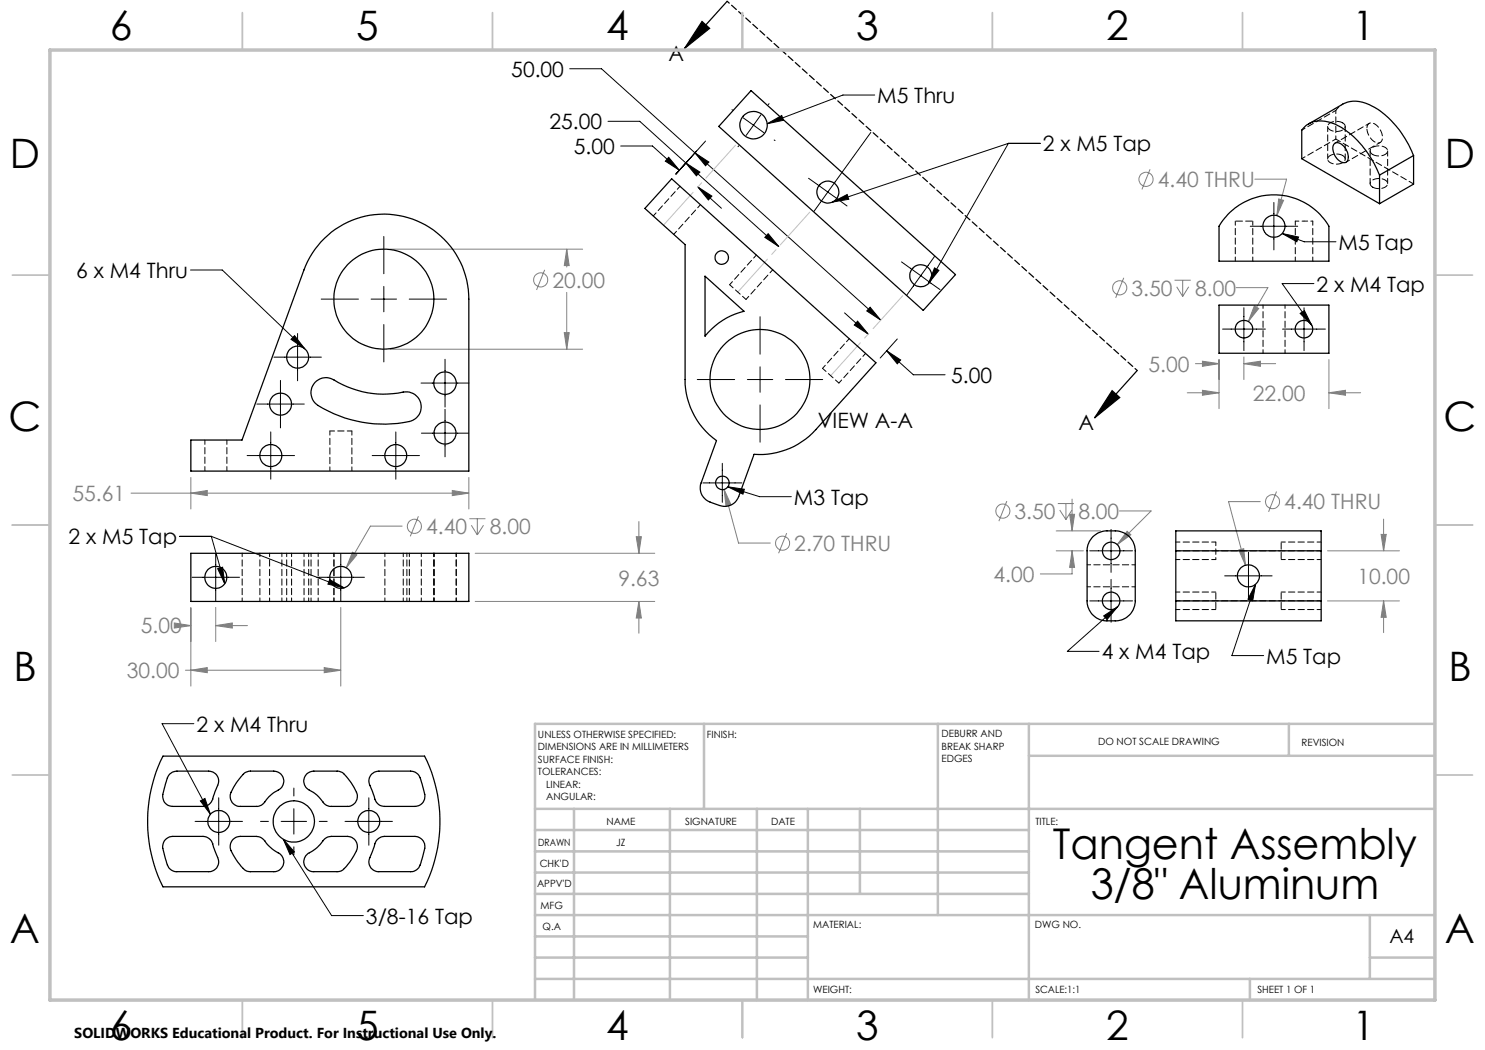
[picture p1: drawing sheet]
<svg xmlns="http://www.w3.org/2000/svg" width="297mm" height="210mm" viewBox="0 0 297 210" stroke-linecap="round" stroke-linejoin="round" font-family="sans-serif">
<g fill="none" stroke="#808080" stroke-width=".2">
<path d="M230 33.9l-1.6 4M251 35.8h6.3l-1.9 7.3M255.7 39.8l1 .3-1.3 3zM78 49.8h38.5M108.9 54l-1.6 4M113.3 49.8l.5 3.3h-.9zM113.3 49.8v3.6M113.3 58.5v11.3M224.8 55.6l-1.7 4M234.9 56h3.3M235.3 57.4l1.2 1.9M236.5 56v3.3"/>
<path d="M237.7 57.4l-1.2 1.9M247.2 57.5h6.4l-3.9 6.8M78 69.8h38.5M112.9 66.5h.9l-.5 3.3zM237.5 78.6h6.3M239.1 72.7h4.7M240.5 72.2l3.3 .5-3.3 .6zM240.5 78.1l3.3 .5-3.3 .4zM243.8 71.9v9.8M248.8 72.7l3.3-.5v1.1zM248.8 71.4v4.5M248.8 72.7h6.3"/>
<path d="M250.9 61.2l.8 .5-2 2.6zM265.8 78.6l3.3-.5v.9zM265.8 71.9v9.8M265.8 78.6h6.3M26.2 98.6h67.6M38.2 98.6l3.3-.5v1zM38.2 95.5v6.3M90.5 98.1l3.3 .5-3.3 .5zM93.8 95.5v6.3M144.8 97.9l1.4 3-1 .3zM144.8 97.9l2.9 10.7h6.4M214.4 99.8v6.4"/>
<path d="M255.3 98.3l-1.6 4.1M70.5 110.4l.9 .6-2.1 2.6zM80.4 105.2h-6.3l-4.8 8.4M83.7 103.2l-1.6 4.1M93.9 103.7h3.2M94.3 105l1.2 2M95 110.7h36M95.5 103.7v3.3M96.7 105l-1.2 2M127.2 107.3h1.1l-.5 3.4zM127.8 104.3v6.4M157.3 106.6l-1.6 4.1"/>
<path d="M201.4 100.2l-1.6 4M211.2 110.2h5.5M211.2 106.2h8.9M211.6 100.7h3.2M211.9 102l1.3 1.9M213.2 100.7v3.2M213.9 102.9h1l-.5 3.3zM214.4 102l-1.2 1.9M214.4 110.2l.5 3.3h-1zM214.4 110.2v4.6h-6.3M223.9 102.2h6.3l-6.8 6.7M225.4 106.2l.8 .8-2.8 1.9z"/>
<path d="M247.8 110l.9-.3 .4 3.4zM252.1 100.3h-6.4l3.4 12.8M265.5 110.2h14.4M276.2 106.9h1l-.5 3.3zM276.7 103.8v6.4M34.9 124.6l3.3 .5-3.3 .5zM37.1 134h31.1M37.5 125.1h.7M38.2 134l3.3-.5v1zM38.2 121.6v15.6M43.1 125.1l3.4-.5v1zM43.1 121.5v6.8"/>
<path d="M43.1 125.1h6.4M64.8 133.5l3.4 .5-3.4 .5zM68.2 121.5v15.7M95 120.3h36M127.8 120.3l.5 3.3h-1.1zM127.8 120.3v6.3M265.5 120.2h14.4M276.7 120.2l.5 3.3h-1zM276.7 120.2v6.3"/>
<circle cx="229.2" cy="35.9" r="1.41"/>
<circle cx="108.1" cy="56" r="1.4"/>
<circle cx="223.9" cy="57.6" r="1.41"/>
<circle cx="82.9" cy="105.3" r="1.4"/>
<circle cx="156.5" cy="108.6" r="1.42"/>
<circle cx="200.6" cy="102.2" r="1.42"/>
<circle cx="254.5" cy="100.3" r="1.4"/>
</g>
<g fill="none" stroke="#000" stroke-width=".2">
<path d="M113.9 13.7h6.4l55.8 50.3M174.9 19h-6.3l-15.2 5.8M121.6 24.3h6.4l9.2 8.3M124.1 29.2h6.4l5.4 4.8M133.7 31.5l2.2 2.5-2.8-1.8zM137.2 32.6l2.8 1.8-.7 .8zM137.2 32.6l18.6 16.7M139 30.6l2.8 1.8-.7 .8zM139.6 37.4l2.8 1.8-.7 .8zM139.6 37.4l4.7 4.3M141.1 28.2l-5.9 6.6M146.4 21.9l.2 .2"/>
<path d="M147.7 29.2l-.1 .1M148.6 23.6l2.1 1.4M150.7 25l-1.5 2.1M150.7 25l2.1 1.5M152.2 23l-1.5 2M153.4 24.8l3-1.7 .3 1zM153.8 20.7l-.1 .2M154.8 28l.2 .1M161.7 35.7l3.9 2.7M165.6 38.4l-2.8 3.9M165.6 38.4l3.8 2.8M174.2 26.5l-8.6 11.9"/>
<path d="M201.7 28.7h6.3M201.7 28.7l-35.2 11.7M201.7 28.7l-16 28M38.1 54h6.4l16.5 15.8M64.2 59.8h7.5M74.2 59.8h5.1M76.8 47.3v7.4M76.8 57.3v5.1M81.8 59.8h7.5M153.6 46.7l2.2 2.6-2.8-1.8zM166.5 40.4l2.9-1.5 .4 1zM180.3 52.4l3.8 2.7"/>
<path d="M184.1 55.1l-2.7 3.9M184.1 55.1l3.9 2.8M186.9 53.6l.9 .5-2.1 2.6zM186.9 51.3l-2.8 3.8M250 45.3h9.5M254.8 40.5v9.5M256.4 46.7l3.3 .7-.3 1zM256.4 46.7l4.4 1.7h6.4M262.8 56.7h-6.4l6 8.4M54.8 71.4h9.5M56.1 76.1v9.5M58.9 67.1l2.1 2.7-2.8-1.9z"/>
<path d="M59.5 66.7v9.5M76.8 64.9v7.5M84.2 76.6h9.6M89 71.9v9.5M139.5 75.9h7.4M149.5 75.9h5.1M152 63.4v7.4M152 73.4v5M157.1 75.9h7.4M168.9 62.6l4.7 4.2M171.5 64.2l2.1 2.6-2.7-1.8zM174 61.4l2.1 2.6-2.7-1.8z"/>
<path d="M177.3 70.2l2.8 1.8-.6 .8zM177.3 70.2l5.4 4.8h6.3M179.5 67.8l-3.5 3.8M244.5 65.8h8.6M248.8 61.6v8.5M256.5 65.8h8.6M260 62.7l.9-.6 1.5 3zM260.8 61.6v8.5M49.4 91.1h9.5M51.4 80.8h9.5M54.2 86.4v9.4M74.4 91.1h9.5"/>
<path d="M79.2 86.4v9.4M84.3 86.6h9.4M89 81.9v9.5M140.6 96.6h7.8M144.5 92.7v7.8M145.6 97.4l6.3 1.9h6.4M145.6 97.4l3.3 .5-.3 .9zM152 81v7.4M35.9 107.3h6.4M38.4 115.5h9.5M42.3 107.3l2.6 9.5M42.3 107.3l26.5 10.3"/>
<path d="M43.1 110.7v9.5M43.5 113.7l1-.3 .4 3.4zM63.4 115.5h9.5M65.9 115.9l2.9 1.7-3.2-.8zM68.2 110.7v9.5M217.9 110.2h8.6M222.2 105.9v8.6M222.2 115.9v8.6M244.9 115.2h9.5M249.7 110.4v9.5M251.1 116.9l-.6 3.2-.9-.3zM251.1 116.9l-4.7 14.2h6.3"/>
<path d="M217.9 120.2h8.6M220.7 123.2l2.8-1.9-2.1 2.6zM223.5 121.3l-10 9h6.3M38.8 144.7h-6.4l9.7 18.2M43.7 159.6v9.4M58.8 157.6v1.6M73.8 159.6v9.4M39 164.3h9.5M40.1 160.2l.9-.5 1.1 3.2zM52.1 164.3h1.6M56.2 164.3h5.1M56.7 167.8l2.2 2.6-.9 .5z"/>
<path d="M56.7 167.8l9.6 15.3h6.4M58.8 161.7v5.1M58.8 169.4v1.5M63.9 164.3h1.5M69 164.3h9.5"/>
</g>
<path d="M140.4 4.3l1.5 1.4-5 4zM145.4 .3l-8.5 9.4M222.4 78.1l1.5 1.4-5 4.1zM227.4 74.1l-8.5 9.5" fill="none" stroke="#000" stroke-width=".25"/>
<path d="M227.4 74.1l-82-73.9" fill="none" stroke="#000" stroke-width=".25" stroke-dasharray="1.3 .6" stroke-dashoffset=".7"/>
<path d="M147.1 29l-14.4 16M147.6 58.4l14.4-16M166.1 75.1l14.4-15.9" fill="none" stroke="#c0c0c0" stroke-width=".2" stroke-dasharray="15.2 1.3 1.3 1.3" stroke-dashoffset="6.4"/>
<g fill="none" stroke="#c0c0c0" stroke-width=".35">
<path d="M48.5 2.5v7.5M98.5 2.5v7.5M148.5 2.5v7.5M198.5 2.5v7.5M248.5 2.5v7.5M2.5 55h7.5M287 55h7.5M2.5 105h7.5M287 105h7.5M2.5 155h7.5M287 155h7.5M48.5 200v7.5"/>
<path d="M98.5 200v7.5M148.5 200v7.5M198.5 200v7.5M248.5 200v7.5"/>
</g>
<g fill="none" stroke="#c0c0c0" stroke-width=".5">
<path d="M140.8 144.8v17M187.6 144.8v38.2M205.8 144.8v55.2M205.8 151.2h81.2M257.8 144.8v6.4M287 144.8h-180v55.2M107 161.8h180M107 178.8h98.8M107 174.5h98.8M107 170.3h98.8M107 166h98.8M114.8 161.8v38.2"/>
<path d="M134 161.8v38.2M151.4 161.8v38.2M161.6 161.8v38.2M172 161.8v17M107 195.8h180M107 191.5h54.6M107 187.3h54.6M107 183h180M250 195.8v4.2M274 191.5h13M274 183v12.8"/>
</g>
<path d="M10 10h277v190h-277z" fill="none" stroke="#c0c0c0" stroke-width=".7"/>
<g fill="#000">
<path d="M145.6 97.4l3.3 .5-.3 .9z"/>
<path d="M133.7 31.5l2.2 2.5-2.8-1.8zM139.6 37.4l2.8 1.8-.7 .8zM137.2 32.6l2.8 1.8-.7 .8zM153.6 46.7l2.2 2.6-2.8-1.8zM139 30.6l2.8 1.8-.7 .8zM174 61.4l2.1 2.6-2.7-1.8zM177.3 70.2l2.8 1.8-.6 .8zM171.5 64.2l2.1 2.6-2.7-1.8z"/>
<path d="M58.9 67.1l2.1 2.7-2.8-1.9zM43.5 113.7l1-.3 .4 3.4zM65.9 115.9l2.9 1.7-3.2-.8zM166.5 40.4l2.9-1.5 .4 1zM186.9 53.6l.9 .5-2.1 2.6zM153.4 24.8l3-1.7 .3 1zM251.1 116.9l-.6 3.2-.9-.3zM220.7 123.2l2.8-1.9-2.1 2.6zM256.4 46.7l3.3 .7-.3 1zM260 62.7l.9-.6 1.5 3zM40.1 160.2l.9-.5 1.1 3.2zM56.7 167.8l2.2 2.6-.9 .5z"/>
<path d="M222.4 78.1l1.5 1.4-5 4.1zM140.4 4.3l1.5 1.4-5 4z"/>
</g>
<path d="M38.2 98.6l3.3-.5v1zM90.5 98.1l3.3 .5-3.3 .5zM113.3 49.8l.5 3.3h-.9zM112.9 66.5h.9l-.5 3.3zM43.1 125.1l3.4-.5v1zM34.9 124.6l3.3 .5-3.3 .5zM38.2 134l3.3-.5v1zM64.8 133.5l3.4 .5-3.4 .5zM70.5 110.4l-1.2 3.2 2.1-2.6zM127.2 107.3h1.1l-.5 3.4zM127.8 120.3l.5 3.3h-1.1zM144.8 97.9l.4 3.3 1-.3zM247.8 110l1.3 3.1-.4-3.4zM276.7 120.2l.5 3.3h-1zM276.2 106.9h1l-.5 3.3zM225.4 106.2l-2 2.7 2.8-1.9zM214.4 110.2l.5 3.3h-1zM213.9 102.9h1l-.5 3.3zM255.7 39.8l-.3 3.3 1.3-3zM250.9 61.2l-1.2 3.1 2-2.6zM248.8 72.7l3.3-.5v1.1zM240.5 72.2l3.3 .5-3.3 .6zM240.5 78.1l3.3 .5-3.3 .4zM265.8 78.6l3.3-.5v.9z" fill="#808080"/>
<g fill="none" stroke="#000" stroke-width=".25">
<path d="M150.2 18.1l40.9 36.8-6.5 7.2-40.8-36.8zM134.3 35.8l40.9 36.8-12 13.3a15 15 0 0 1-12.4 5l-3.1 8.4a2.97 2.97 0 0 1-3.8 1.8 5.8 5.8 0 0 1-3-1.4 2.96 2.96 0 0 1-.7-3.1l3.1-8.5a14.9 14.9 0 0 1-6.3-12.2v-27l-8-7.2zM261.7 24.8l6.8-4a6.2 6.2 0 0 1 6.4 .7 19.6 19.6 0 0 1 7.8 9.6M266.9 28.7a1.73 1.73 0 0 1 2.3 1.1 2.01 2.01 0 0 1 0 2.7 2.45 2.45 0 0 1-2.5-2.2l-.1-.8zM275.9 35a18.8 18.8 0 0 0-9.2-10.3 5.2 5.2 0 0 0-6.3 1.3v5.7l15.5 9M275.9 35v5.7M282.7 31.1l-6.8 3.9M282.7 31.1v5.7l-6.8 3.9M64.2 48.4a17 17 0 0 1 18.7-4.4 17 17 0 0 1 10.9 15.8v34.4h-55.6v-6.2h10.2l12.4-34 1.2-2.6 1-1.6zM141 55.2l7.8 7.1a14.3 14.3 0 0 0-7.8 4.9zM245.6 42.9a12.8 12.8 0 0 1 20.2 2.4v6.9h-22v-6.9zM63 76.5a3 3 0 0 1 3.8-.5 19 19 0 0 0 14.2 2.4 3 3 0 0 1 3.2 2.6 3 3 0 0 1-2.4 3.3 24.5 24.5 0 0 1-18.8-3.7 3 3 0 0 1 0-4.1z"/>
<path d="M243.8 61h22v9.7h-22zM38.2 110.7h55.6v9.6h-55.6zM218.6 107.3a4.2 4.2 0 0 1 2.8-1.1h1.7a4 4 0 0 1 3.9 4v10a4 4 0 0 1-3.9 4h-1.7a4 4 0 0 1-4-4v-10a4.2 4.2 0 0 1 1.2-2.9zM235.2 110.2v-4h29v4M235.2 110.2h29M235.2 110.2v10M264.2 110.2v10M235.2 120.2v4h29v-4M235.2 120.2h29M32.6 151.2h52.3a29.3 29.3 0 0 1 0 26.2h-52.3a29.3 29.3 0 0 1 0-26.2zM34 154.8l.5-.4 .9-.2h6.3a2.03 2.03 0 0 1 1.7 3.2l-.4 1a4.3 4.3 0 0 1-1.2 2.5l-1.2 .4h-6.1a2.12 2.12 0 0 1-1.7-3.3l.1-.4a7.2 7.2 0 0 1 1.1-2.8zM48.6 154.9a1.97 1.97 0 0 1 1.5-.7h4.7a2.05 2.05 0 0 1 1.9 1.8 2.05 2.05 0 0 1-1.5 2.2 11.2 11.2 0 0 0-2.8 2.7l-.9 .4h-3.5a2.05 2.05 0 0 1-1.8-1.2 2.05 2.05 0 0 1 .3-2.1l.8-1.4z"/>
<path d="M61.4 154.8l.5-.4 .9-.2h4.6a2.46 2.46 0 0 1 2.2 1.5 8.1 8.1 0 0 1 1.9 3.6 1.99 1.99 0 0 1-2 2h-3.2a2.08 2.08 0 0 1-2-1.3 8.2 8.2 0 0 0-2.9-2.3 1.99 1.99 0 0 1 0-2.9zM74.4 154.8l.5-.4 .9-.2h6.3a2.22 2.22 0 0 1 2.2 2.2l.1 .4a7.8 7.8 0 0 1 .5 3 2.01 2.01 0 0 1-1.9 1.5h-6.1a2.24 2.24 0 0 1-2.1-2.2l-.3-.7a4.5 4.5 0 0 1-.6-2.8zM33.1 167.9l.8-.5 .6-.1h6.1a2.23 2.23 0 0 1 2.1 2.2l.3 .6a4.7 4.7 0 0 1 .6 2.9 1.97 1.97 0 0 1-1.9 1.3h-6.3a2.22 2.22 0 0 1-2.2-2.1l-.1-.4a6.9 6.9 0 0 1-.5-3.1zM46.6 167.8l.5-.3 .6-.2h3.6a2.67 2.67 0 0 1 2.2 1.6l1.4 1.2a2.73 2.73 0 0 1 1.9 2.1 2.03 2.03 0 0 1-2 2.1h-4.7a2.46 2.46 0 0 1-2.2-1.4 8.1 8.1 0 0 1-1.9-3.7l.1-.6zM61.6 170.7a9.9 9.9 0 0 0 3.5-3l.4-.3 .8-.1h3.2a2.07 2.07 0 0 1 1.8 1.2 2.07 2.07 0 0 1-.3 2.1 7.5 7.5 0 0 1-3 3.7h-5.2a2 2 0 0 1-2-1.4 2 2 0 0 1 .8-2.2zM75.5 167.9l.8-.5 .6-.1h6.1a2.15 2.15 0 0 1 1.7 3.2l-.1 .4a6.7 6.7 0 0 1-1.1 2.9l-1.1 .5h-6.6a2.03 2.03 0 0 1-1.7-3.1l.9-2.4z"/>
<circle cx="150.7" cy="25" r="2.74"/>
<circle cx="165.6" cy="38.4" r="2.2"/>
<circle cx="76.8" cy="59.8" r="10"/>
<circle cx="144.3" cy="51.5" r="1.36"/>
<circle cx="184.2" cy="55.1" r="2.19"/>
<circle cx="254.8" cy="45.2" r="2.2"/>
<circle cx="59.5" cy="71.4" r="2.2"/>
<circle cx="89" cy="76.6" r="2.26"/>
<circle cx="152" cy="75.9" r="10"/>
<circle cx="248.8" cy="65.8" r="1.76"/>
<circle cx="260.8" cy="65.8" r="1.74"/>
<circle cx="54.2" cy="91.1" r="2.2"/>
<circle cx="56.1" cy="80.8" r="2.2"/>
<circle cx="79.2" cy="91.1" r="2.2"/>
<circle cx="89" cy="86.6" r="2.2"/>
<circle cx="144.5" cy="96.6" r="1.36"/>
<circle cx="43.2" cy="115.5" r="2.2"/>
<circle cx="68.1" cy="115.5" r="2.2"/>
<circle cx="222.2" cy="110.2" r="1.74"/>
<circle cx="249.7" cy="115.2" r="2.2"/>
<circle cx="222.2" cy="120.2" r="1.75"/>
<circle cx="43.8" cy="164.3" r="2.2"/>
<circle cx="58.8" cy="164.3" r="4.1"/>
<circle cx="73.8" cy="164.3" r="2.2"/>
</g>
<path d="M145.9 56.9l3.3 3M164.5 73.7l3.3 2.9M70.4 86.2h-4.4" fill="none" stroke="#000" stroke-width=".2" stroke-dasharray="1.3 .6" stroke-dashoffset=".3"/>
<g fill="none" stroke="#000" stroke-width=".2" stroke-dasharray="1.3 .6" stroke-dashoffset=".4">
<path d="M136 37.2l-5.3 6M134.7 46.9l5.4-6M149.2 59.9l5.4-6M151.3 51l-5.4 5.9M247.1 44.2v8M250.6 52.2v-8M259.1 44.2v8M262.6 52.2v-8M167.8 76.6l5.3-5.9M169.9 67.7l-5.4 6M41 88v6.2M45.4 94.2v-6.2"/>
<path d="M66 86.2v8M70.4 94.2v-8M235.2 110.2h29M235.2 111.9h8M243.2 118.4h-8M243.2 108.4h-8M256.2 111.9h8M264.2 118.4h-8M264.2 108.4h-8M235.2 121.9h8M256.2 121.9h8M264.2 120.2h-29"/>
</g>
<g fill="none" stroke="#000" stroke-width=".2" stroke-dasharray="1.3 .6" stroke-dashoffset=".6">
<path d="M267.2 22.1v5.7M252.6 61v9.6M257 70.6v-9.6M52 110.6v9.7M53.9 110.6v9.7M57.3 110.6v9.7M60.8 110.6v9.7M62.2 110.6v9.7M66.8 110.6v9.7M77 110.6v9.7M86.8 110.6v9.7M217.4 117.4h9.7"/>
<path d="M227.1 113h-9.7M48.4 120.3v-9.7M56.4 120.3v-9.7M58.3 120.3v-9.7M61.7 120.3v-9.7M63.6 120.3v-9.7M66.8 120.3v-9.7M80.6 120.3v-9.7M81.4 120.3v-9.7M81.9 120.3v-9.7M84.3 120.3v-9.7M86.8 120.3v-9.7"/>
<path d="M91.2 120.3v-9.7M91.3 120.3v-9.7"/>
</g>
<path d="M250.6 44.2h-3.5M256.2 118.4v3.5M256.2 108.4v3.5M243.2 121.9v-3.5" fill="none" stroke="#000" stroke-width=".2" stroke-dasharray="1.3 .6" stroke-dashoffset="-.2"/>
<path d="M268.6 20.8l-1.4 1.3M260.8 44.2h-1.7M262.6 44.2h-1.8M243.2 110.2v-1.8M243.2 111.9v-1.7" fill="none" stroke="#000" stroke-width=".2" stroke-dasharray="1.3 .6" stroke-dashoffset=".9"/>
<path d="M260.4 26l6.8-3.9M260.4 31.7l6.8-3.9M269.2 32.4l6.8-3.9M273.8 24.7l-6.8 3.9" fill="none" stroke="#000" stroke-width=".2" stroke-dasharray="1.3 .6" stroke-dashoffset=".5"/>
<path d="M268.5 24.6a.81 .81 0 0 1 .5 .9 .81 .81 0 0 1-.8 .6 2.05 2.05 0 0 1-2.7-.8 1.76 1.76 0 0 1 2.4-1l.6 .3M268.5 31.1a.81 .81 0 0 1 .5 .9 .81 .81 0 0 1-.8 .7 2.05 2.05 0 0 1-2.7-.8 1.76 1.76 0 0 1 2.4-1l.6 .2M274.5 37.4a.81 .81 0 0 1-.5-.9 .81 .81 0 0 1 .8-.6 2.05 2.05 0 0 1 2.7 .8 1.76 1.76 0 0 1-2.3 1l-.7-.3M274.5 30.9a.81 .81 0 0 1-.5-.9 .81 .81 0 0 1 .8-.7 2.05 2.05 0 0 1 2.7 .8 1.76 1.76 0 0 1-2.3 1l-.7-.2" fill="none" stroke="#000" stroke-width=".2" stroke-dasharray="1.3 .6"/>
<path d="M273.4 25.7a2.96 2.96 0 0 0 2.4 2.9 1.34 1.34 0 0 0 .5-2 2.35 2.35 0 0 0-2.4-1.9l-.4 .3-.1 .7" fill="none" stroke="#000" stroke-width=".2" stroke-dasharray="1.3 .6" stroke-dashoffset="-.1"/>
<path d="M265.5 25.3v6.5M267.2 27.8l15.5 9M269 31.8v-6.5M274 30.2v6.5M277.5 36.7v-6.5" fill="none" stroke="#000" stroke-width=".2" stroke-dasharray="1.3 .6" stroke-dashoffset=".2"/>
<g font-size="8.5">
<text x="210.6" y="171.8">Tangent Assembly</text>
<text x="218.1" y="179.9">3/8&quot; Aluminum</text>
</g>
<g font-size="8.1">
<text x="22" y="8">6</text>
<text x="71.2" y="8">5</text>
<text x="121.2" y="8">4</text>
<text x="171.3" y="8">3</text>
<text x="221.3" y="8">2</text>
<text x="270.5" y="8">1</text>
<text x="2" y="33.6">D</text>
<text x="289" y="33.6">D</text>
<text x="1.7" y="86.1">C</text>
<text x="288.7" y="86.1">C</text>
<text x="2.7" y="136.1">B</text>
<text x="289.7" y="136.1">B</text>
<text x="2" y="188.6">A</text>
<text x="289" y="188.6">A</text>
<text x="22" y="208">6</text>
<text x="71.2" y="208">5</text>
<text x="121.2" y="208">4</text>
<text x="171.3" y="208">3</text>
<text x="221.3" y="208">2</text>
<text x="270.5" y="208">1</text>
</g>
<g font-size="4.2">
<text x="102.3" y="15.3">50.00</text>
<text x="133.7" y="12.2">A</text>
<text x="175.5" y="20.6">M5 Thru</text>
<text x="109.9" y="25.9">25.00</text>
<text x="114.8" y="30.8">5.00</text>
<text x="208.5" y="30.3">2 x M5 Tap</text>
<text x="267.7" y="50">M5 Tap</text>
<text x="15.2" y="55.6">6 x M4 Thru</text>
<text x="263.3" y="58.3">2 x M4 Tap</text>
<text x="190.2" y="76.6">5.00</text>
<text x="163.6" y="85.6">VIEW A-A</text>
<text x="215.7" y="86">A</text>
<text x="158.8" y="100.9">M3 Tap</text>
<text x="13.7" y="108.9">2 x M5 Tap</text>
<text x="220.3" y="131.9">4 x M4 Tap</text>
<text x="253.3" y="132.7">M5 Tap</text>
<text x="39.3" y="146.4">2 x M4 Thru</text>
<text x="73.2" y="184.8">3/8-16 Tap</text>
</g>
<g font-size="4.2" fill="#808080">
<text x="231.6" y="37.4">4.40 THRU</text>
<text x="110.5" y="57.5">20.00</text>
<text x="226.3" y="59.1">3.50</text>
<text x="239" y="59.1">8.00</text>
<text x="229.7" y="74.3">5.00</text>
<text x="250.5" y="80.1">22.00</text>
<text x="14.5" y="100.2">55.61</text>
<text x="256.9" y="101.9">4.40 THRU</text>
<text x="85.2" y="106.8">4.40</text>
<text x="98" y="106.8">8.00</text>
<text x="202.9" y="103.8">3.50</text>
<text x="215.7" y="103.8">8.00</text>
<text x="158.9" y="110.2">2.70 THRU</text>
<text x="123.7" y="117.3">9.63</text>
<text x="198.7" y="116.4">4.00</text>
<text x="271.5" y="116.8">10.00</text>
<text x="28.2" y="126.7">5.00</text>
<text x="25.3" y="135.6">30.00</text>
</g>
<text font-size="3.9" x="277.9" y="188.5">A4</text>
<text font-size="2.9" x="14.9" y="207.6">SOLIDWORKS Educational Product. For Instructional Use Only.</text>
<g font-size="2">
<text x="107.6" y="147.6">UNLESS OTHERWISE SPECIFIED:</text>
<text x="141.4" y="147.6">FINISH:</text>
<text x="188.3" y="147.5">DEBURR AND</text>
<text x="188.3" y="150">BREAK SHARP</text>
<text x="219.6" y="149">DO NOT SCALE DRAWING</text>
<text x="260.3" y="149.2">REVISION</text>
<text x="107.6" y="150.1">DIMENSIONS ARE IN MILLIMETERS</text>
<text x="107.6" y="152.6">SURFACE FINISH:</text>
<text x="107.6" y="155.1">TOLERANCES:</text>
<text x="188.3" y="152.5">EDGES</text>
<text x="109.2" y="157.6">LINEAR:</text>
<text x="109.2" y="160.1">ANGULAR:</text>
<text x="121.3" y="165">NAME</text>
<text x="137" y="164.9">SIGNATURE</text>
<text x="154.2" y="164.9">DATE</text>
<text x="207.1" y="164.9">TITLE:</text>
<text x="107.6" y="169.1">DRAWN</text>
<text x="107.9" y="173.3">CHK'D</text>
<text x="123.2" y="169.1">JZ</text>
<text x="107.4" y="177.4">APPV'D</text>
<text x="108.1" y="181.8">MFG</text>
<text x="108.5" y="186">Q.A</text>
<text x="162.6" y="185.5">MATERIAL:</text>
<text x="207" y="185.5">DWG NO.</text>
<text x="162.6" y="198.5">WEIGHT:</text>
<text x="207.1" y="198.6">SCALE:1:1</text>
<text x="251.5" y="198.6">SHEET 1 OF 1</text>
</g>
</svg>
